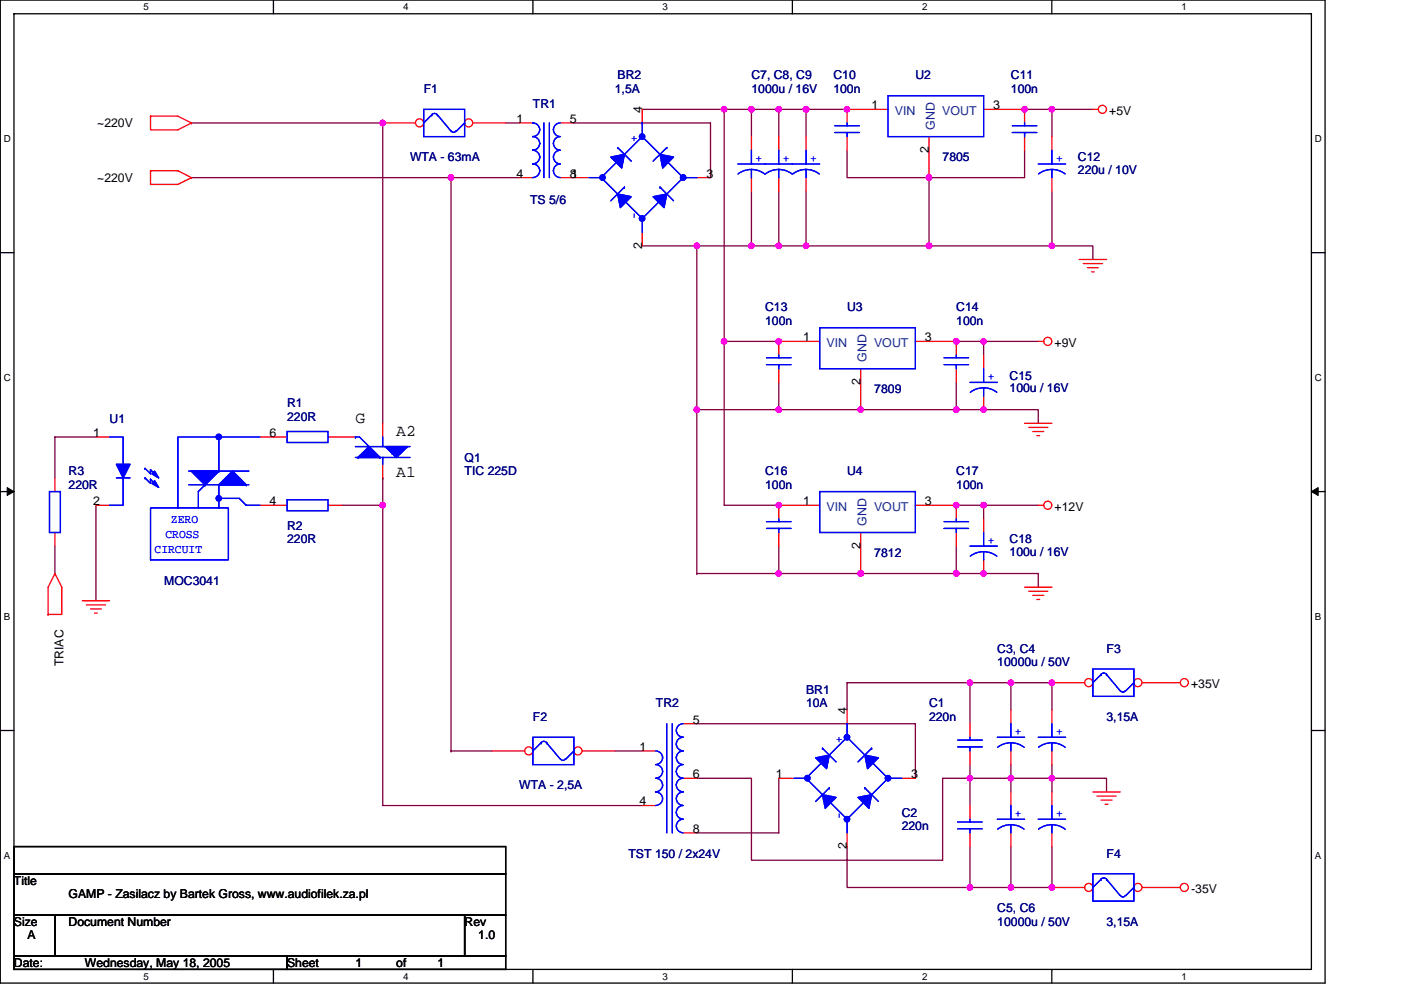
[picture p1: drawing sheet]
<svg xmlns="http://www.w3.org/2000/svg" width="297mm" height="210mm" viewBox="0 0 297 210" stroke-linecap="round" stroke-linejoin="round" font-family="sans-serif">
<path d="M.1 0h280.8v208.5h-280.8zM3 2.9h275v202.7h-275z" fill="none" stroke="#000" stroke-width=".28"/>
<g fill="#fff">
<path d="M30.5 .3h1.1v2.3h-1.1z"/>
<path d="M30.5 205.9h1.1v2.3h-1.1z"/>
</g>
<path d="M58 0v2.9M58 205.6v2.9" fill="none" stroke="#000" stroke-width=".28"/>
<g fill="#fff">
<path d="M85.5 .3h1.1v2.3h-1.1z"/>
<path d="M85.5 205.9h1.1v2.3h-1.1z"/>
</g>
<path d="M113 0v2.9M113 205.6v2.9" fill="none" stroke="#000" stroke-width=".28"/>
<g fill="#fff">
<path d="M140.5 .3h1.1v2.3h-1.1z"/>
<path d="M140.5 205.9h1.1v2.3h-1.1z"/>
</g>
<path d="M168 0v2.9M168 205.6v2.9" fill="none" stroke="#000" stroke-width=".28"/>
<g fill="#fff">
<path d="M195.5 .3h1.2v2.3h-1.2z"/>
<path d="M195.5 205.9h1.2v2.3h-1.2z"/>
</g>
<path d="M223 0v2.9M223 205.6v2.9" fill="none" stroke="#000" stroke-width=".28"/>
<g fill="#fff">
<path d="M250.5 .3h1.2v2.3h-1.2z"/>
<path d="M250.5 205.9h1.2v2.3h-1.2z"/>
<path d="M.8 28.3h1.5v2.3h-1.5z"/>
<path d="M278.8 28.3h1.5v2.3h-1.5z"/>
<path d="M.8 78.9h1.5v2.3h-1.5z"/>
<path d="M278.8 78.9h1.5v2.3h-1.5z"/>
</g>
<path d="M.1 53.6h2.9M278 53.6h2.9" fill="none" stroke="#000" stroke-width=".28"/>
<g fill="#fff">
<path d="M.8 129.6h1.4v2.3h-1.4z"/>
<path d="M278.8 129.6h1.4v2.3h-1.4z"/>
</g>
<path d="M.1 104.3h2.9M278 104.3h2.9" fill="none" stroke="#000" stroke-width=".28"/>
<path d="M1.5 103.4l1.5 .9-1.5 .8zM278 104.3l1.5-.9v1.7z" fill="#000" stroke="#000" stroke-width=".21"/>
<g fill="#fff">
<path d="M.8 180.3h1.4v2.3h-1.4z"/>
<path d="M278.8 180.3h1.4v2.3h-1.4z"/>
</g>
<path d="M.1 154.9h2.9M278 154.9h2.9M3 179.6h104.2v5.7h-104.2zM3 185.3h104.2v8.7h-104.2zM3 194h8.6v8.7h-8.6zM11.6 194h86.9v8.7h-86.9zM98.5 194h8.7v8.7h-8.7zM3 202.7h57.9v2.9h-57.9zM60.9 202.7h46.3v2.9h-46.3z" fill="none" stroke="#000" stroke-width=".28"/>
<g fill="none" stroke="#800040" stroke-width=".28">
<path d="M40.6 26.1h40.5M40.6 37.7h69.5M81.1 26.1h.1M81.1 26.1v63.7M95.6 37.7v121.6M107.2 26.1h2.9M121.7 26.1h28.9v11.6M136.2 23.2h43.4M153.5 23.2h.1M153.5 23.2v49.2M159.3 23.2v5.8M159.3 23.2h.1"/>
<path d="M165.1 23.2h.1M165.1 23.2v5.8M170.9 23.2h.1M170.9 23.2v5.8M179.6 23.2h.1M179.6 31.9v5.8h17.4M197 37.7h.1M197 37.7v14.5M217.2 31.9v5.8h-20.2M217.2 23.2h5.8M223 23.2v5.8M223 23.2h.1"/>
<path d="M223 23.2h8.7M136.2 52.2h23.1M147.7 52.2h.1M147.7 52.2v34.7M159.3 40.6v11.6h5.8M159.3 52.2h.1M165.1 52.2h.1M165.1 40.6v11.6h5.8M170.9 52.2h.1M170.9 40.6v11.6h26.1M197 52.2h.1M197 52.2h26"/>
<path d="M223 52.2h.1M223 40.6v11.6h8.7v2.8M153.5 72.4h.1M153.5 72.4v34.8h11.6M153.5 72.4h11.6M165.1 72.4h.1M202.8 72.4h5.8M208.6 72.4h.1M208.6 72.4v2.9M208.6 72.4h11.5M20.3 92.7h-8.7v8.7M147.7 86.9h17.4"/>
<path d="M147.7 86.9v34.7M165.1 86.9h.1M165.1 81.1v5.8M165.1 86.9h17.4M182.5 86.9h20.3M182.5 86.9h.1M202.8 86.9h.1M202.8 81.1v5.8M202.8 86.9h5.8M208.6 86.9h11.5v2.9M208.6 86.9h.1M11.6 115.8v5.8"/>
<path d="M20.3 107.2v20.2M81.1 107.2v63.7h55.1M81.1 101.4v5.8h-8.6M81.1 101.4h.1M165.1 107.2h.1M165.1 115.8v5.8M202.8 115.8v5.8M202.8 107.2h5.8M208.6 107.2h.1M208.6 107.2v2.9M208.6 107.2h11.5M147.7 121.6h.1"/>
<path d="M147.7 121.6h60.9M165.1 121.6h.1M182.5 121.6h.1M202.8 121.6h.1M208.6 121.6h11.5v2.9M208.6 121.6h.1M95.6 159.3h.1M95.6 159.3h8.7M130.4 159.3h5.8M147.7 153.5h46.4v11.6M205.7 144.8h.1M205.7 144.8v8.7"/>
<path d="M214.3 144.8v5.8M214.3 144.8h.1M223 144.8h-43.4v5.8M223 144.8h.1M223 144.8v5.8M147.7 165.1h11.6v17.4h40.6v-17.4h14.4M165.1 165.1v11.6h-17.4M179.6 179.6v8.6h26.1M205.7 165.1v5.8M205.7 165.1h.1M205.7 162.2v2.9M205.7 179.6v8.6"/>
<path d="M214.3 165.1v2.9M214.3 179.6v8.6M214.3 165.1h.1M214.3 162.2v2.9h8.7M223 162.2v2.9M223 165.1h.1M223 165.1v2.9M223 165.1h11.6v2.9M223 179.6v8.6M205.7 188.2h.1M205.7 188.2h8.6M214.3 188.2h.1"/>
<path d="M214.3 188.2h8.7M223 188.2h.1"/>
</g>
<g fill="#f0f" stroke="#f0f" stroke-width=".28">
<circle cx="95.6" cy="37.7" r=".57"/>
<circle cx="205.6" cy="144.8" r=".57"/>
<circle cx="205.6" cy="188.2" r=".57"/>
<circle cx="205.6" cy="165.1" r=".57"/>
<circle cx="223" cy="144.8" r=".57"/>
<circle cx="214.3" cy="188.2" r=".57"/>
<circle cx="223" cy="188.2" r=".57"/>
<circle cx="214.3" cy="165.1" r=".57"/>
<circle cx="223" cy="165.1" r=".57"/>
<circle cx="214.3" cy="144.8" r=".57"/>
<circle cx="147.7" cy="52.1" r=".57"/>
<circle cx="165.1" cy="52.1" r=".57"/>
<circle cx="170.9" cy="52.1" r=".57"/>
<circle cx="153.5" cy="23.2" r=".57"/>
<circle cx="165.1" cy="23.2" r=".57"/>
<circle cx="170.9" cy="23.2" r=".57"/>
<circle cx="179.6" cy="23.2" r=".57"/>
<circle cx="197" cy="52.1" r=".57"/>
<circle cx="223" cy="52.1" r=".57"/>
<circle cx="197" cy="37.7" r=".57"/>
<circle cx="217.2" cy="23.2" r=".57"/>
<circle cx="223" cy="23.2" r=".57"/>
<circle cx="153.5" cy="72.4" r=".57"/>
<circle cx="159.3" cy="23.2" r=".57"/>
<circle cx="165.1" cy="72.4" r=".57"/>
<circle cx="159.3" cy="52.1" r=".57"/>
<circle cx="202.8" cy="72.4" r=".57"/>
<circle cx="208.5" cy="72.4" r=".57"/>
<circle cx="165.1" cy="86.9" r=".57"/>
<circle cx="202.8" cy="86.9" r=".57"/>
<circle cx="147.7" cy="86.9" r=".57"/>
<circle cx="165.1" cy="121.6" r=".57"/>
<circle cx="165.1" cy="107.1" r=".57"/>
<circle cx="202.8" cy="107.1" r=".57"/>
<circle cx="208.5" cy="107.1" r=".57"/>
<circle cx="182.5" cy="121.6" r=".57"/>
<circle cx="202.8" cy="121.6" r=".57"/>
<circle cx="208.5" cy="121.6" r=".57"/>
<circle cx="182.5" cy="86.9" r=".57"/>
<circle cx="208.5" cy="86.9" r=".57"/>
<circle cx="81.1" cy="26.1" r=".57"/>
<circle cx="81.1" cy="107.1" r=".57"/>
</g>
<g fill="none" stroke="#f00" stroke-width=".28">
<path d="M31.9 24.6h5.8l2.9 1.5M31.9 24.6v2.9h5.8l2.9-1.4M31.9 24.6h.1M31.9 36.2h5.8l2.9 1.5M31.9 36.2v2.9h5.8l2.9-1.4M31.9 36.2h.1M40.6 26.1h.1M40.6 37.7h.1M121.7 37.7h2.9M136.2 23.2v2.9M147.7 37.7h2.9M179.6 23.2v2.9"/>
<path d="M179.6 29v2.9M231.7 23.2h1.2M136.2 49.3v2.9M228.8 55h5.8M229.7 55.9h4M230.5 56.8h2.4M231.4 57.7h.6M220.1 72.4h1.2M217.2 89.8h5.8M218.1 90.7h4.1M219 91.5h2.3M219.8 92.4h.6"/>
<path d="M11.6 101.4v2.9M11.6 112.9v2.9M58 107.2h2.9M69.6 107.2h2.9M208.6 110.1v2.8M208.6 118.7v2.9M220.1 107.2h1.2M10.2 130.3h.1M11.6 121.6l-1.4 2.9v5.8M11.6 121.6h.1M11.6 121.6l1.5 2.9v5.8h-2.9M17.4 127.4h5.8"/>
<path d="M18.3 128.3h4.1M19.2 129.2h2.3M20 130h.6M217.2 124.5h5.8M218.1 125.4h4.1M219 126.3h2.3M219.8 127.1h.6M249.1 144.8h1.1M223 168v2.9M223 176.7v2.9M231.7 168h5.8M232.6 168.8h4"/>
<path d="M233.4 169.7h2.4M234.3 170.6h.6M249.1 188.2h1.1"/>
<circle cx="233.7" cy="23.2" r=".86"/>
<circle cx="222.2" cy="72.4" r=".86"/>
<circle cx="222.2" cy="107.2" r=".86"/>
<circle cx="251.1" cy="144.8" r=".86"/>
<circle cx="251.1" cy="188.2" r=".86"/>
</g>
<g fill="none" stroke="#00f" stroke-width=".28">
<path d="M124.9 37.7h2.9M127.5 37.7h.1M127.5 37.7l3.5 3.4M131 31.3h.1M131 34.2l-3.5 3.5M131 31.3l2.8 2.9M132.4 32.7h.1M132.4 39.7h.1M132.4 39.7l-2.9 2.9M136.2 29h.1M136.2 26.1h.1M136.2 29l3.7 3.7"/>
<path d="M136.2 29l-3.8 3.7M136.2 26.1v2.9M139.9 39.7h.1M139.9 39.7l2.9 2.9M141.4 31.3h.1M141.4 34.2h.1M141.4 31.3l-2.9 2.9M141.4 34.2l3.4 3.5M144.8 37.7h.1M144.8 37.7h2.9M144.8 37.7l-3.4 3.4M177 28.1h5.2"/>
<path d="M177 26.7h5.2M179.6 26.1v.6M179.6 28.1h.1M179.6 28.1v.9M131 41.1h.1M132.4 42.6l3.8 3.8M136.2 46.4h.1M136.2 46.1v3.2M139.9 42.6h.1M139.9 42.6l-3.7 3.8M10.5 104.3h2.3v8.6h-2.3zM60.9 106h8.7v2.3h-8.7z"/>
<path d="M205.7 115.8h5.8M205.7 118a4.6 4.6 0 0 1 5.6 0M208.6 117v1.7M208.6 112.9v2.9M220.1 173.8h5.8M220.2 175.9a4.6 4.6 0 0 1 5.6 0M223 174.9v1.8M223 170.9v2.9"/>
</g>
<g fill="#00f" stroke="#00f" stroke-width=".28">
<path d="M129.5 33.3l2.9-.6-.6 2.9z" fill-rule="evenodd"/>
<path d="M138.5 41.7l2.9-.6-.6 2.9z" fill-rule="evenodd"/>
<path d="M139.9 32.7l2.9 .6-2.3 2.3z" fill-rule="evenodd"/>
<path d="M131 41.1l2.8 .6-2.3 2.3z" fill-rule="evenodd"/>
<path d="M129.5 33.3l2.9-.6-.6 2.9z" fill-rule="evenodd"/>
<path d="M138.5 41.7l2.9-.6-.6 2.9z" fill-rule="evenodd"/>
<path d="M139.9 32.7l2.9 .6-2.3 2.3z" fill-rule="evenodd"/>
<path d="M131 41.1l2.8 .6-2.3 2.3z" fill-rule="evenodd"/>
<circle cx="127.7" cy="37.7" r=".57"/>
<circle cx="136.1" cy="29" r=".57"/>
<circle cx="144.8" cy="37.7" r=".57"/>
<circle cx="136.1" cy="46.3" r=".57"/>
</g>
<circle cx="230.8" cy="188.2" r=".86" fill="#fff" stroke="#f00" stroke-width=".28"/>
<path d="M223 188.2h7" fill="none" stroke="#f00" stroke-width=".28"/>
<circle cx="241.3" cy="188.2" r=".86" fill="#fff" stroke="#f00" stroke-width=".28"/>
<g fill="none" stroke="#f00" stroke-width=".28">
<path d="M110.1 26.1h2.9M110.1 37.7h2.9M118.8 26.1h2.9M118.8 37.7h2.9M170.9 29v2.9M170.9 37.7v2.9M179.6 23.2h8.7M197 29v8.7M208.6 23.2h8.6v2.9M217.2 29v2.9M223 29v2.9M223 37.7v2.9"/>
<path d="M165.1 78.2v2.9M173.8 72.4h-8.7v2.9M182.5 78.2v8.7M194.1 72.4h8.7M20.3 92.7h2.9M55.1 92.7h2.9M20.3 107.2h2.9M55.1 107.2h2.9M165.1 107.2h8.7M182.5 112.9v8.7M194.1 107.2h8.7M205.7 153.5v2.9"/>
<path d="M205.7 159.3v2.9M214.3 150.6v2.9M214.3 159.3v2.9M223 150.6v2.9M223 159.3v2.9M242.1 188.2h7"/>
</g>
<g fill="none" stroke="#00f" stroke-width=".28">
<path d="M113 26.1a1.44 1.44 0 0 1 1.4 1.4 1.46 1.46 0 0 1-1.4 1.5M113 29a1.44 1.44 0 0 1 1.4 1.4 1.46 1.46 0 0 1-1.4 1.5 1.45 1.45 0 0 1 1.4 1.4 1.45 1.45 0 0 1-1.4 1.5 1.45 1.45 0 0 1 1.4 1.4 1.45 1.45 0 0 1-1.4 1.5M115.3 26.1v11.6M116.5 26.1v11.6M118.8 26.1a1.43 1.43 0 0 0-1.5 1.4 1.44 1.44 0 0 0 1.5 1.5M118.8 29a1.43 1.43 0 0 0-1.5 1.4 1.44 1.44 0 0 0 1.5 1.5 1.46 1.46 0 0 0-1.5 1.4 1.44 1.44 0 0 0 1.5 1.5 1.46 1.46 0 0 0-1.5 1.4 1.44 1.44 0 0 0 1.5 1.5M168 34.8h5.8M170.9 35.9l1.5 .3 1.3 .7M170.9 35.9l-1.5 .3-1.3 .7M170.9 35.9v1.8M170.9 31.9v2.9M188.3 20.3h20.3v8.7h-20.3z"/>
<path d="M214.6 28.1h5.2M214.6 26.7h5.2M217.2 26.1v.6M217.2 28.1h.1M217.2 28.1v.9M220.1 34.8h5.8M220.2 36.9a4.6 4.6 0 0 1 5.6 0M223 35.9v1.8M223 31.9v2.9M162.5 77.3h5.2M162.5 75.9h5.2M165.1 75.3v.6"/>
<path d="M165.1 77.3h.1M165.1 77.3v.9M173.8 69.5h20.3v8.7h-20.3zM23.2 92.7h2.9v5.8M30.8 99.3h.1M30.8 99.3l1.1 1.2v-.9M31.9 99.6h.1M31.9 99.6l1.2 1.2M40 99.9h12.8M40.6 99.9l2.9 2.9M46.4 99.9h.1M46.4 99.9l-4.3 4.4v3.4"/>
<path d="M46.4 92.7h.1M46.4 92.7v7.2M49.3 99.9h.1M49.3 99.9l-2.9 2.9v2.9h4.3l1.5 1.5h2.9M49.3 99.9l2.9 2.9M55.1 92.7h-17.4v15M24.7 101.4h2.9M26.1 101.4v5.8h-2.9M30.8 101.4h.1M30.8 101.4l1.1 1.1v-.8M31.9 107.7h16.5v11h-16.5zM31.9 101.7h.1"/>
<path d="M31.9 101.7l1.2 1.1M40 102.8h12.8M43.5 102.8h.1M46.4 105.7v2M52.2 102.8h.1M173.8 104.3h20.3v8.6h-20.3zM203 158.4h5.3M203 157h5.3M205.7 156.4v.6M205.7 158.4h.1M205.7 158.4v.9M211.5 156.4h5.7"/>
<path d="M211.5 158.5l1.3-.7 1.5-.3 1.5 .3 1.3 .7M214.3 157.5v1.8M214.3 153.5v2.9M220.1 156.4h5.8M220.2 158.5a4.6 4.6 0 0 1 5.6 0M223 157.5v1.8M223 153.5v2.9M231.7 185.3h8.7v5.8h-8.7zM233.4 186.5h.1M233.4 186.5l-1.7 1.7M234.6 186.5h.1M234.6 186.5l2.9 3.5"/>
<path d="M234.6 186.4l-.6-.2-.6 .3M237.5 189.9a.57 .57 0 0 0 .6 .3 .57 .57 0 0 0 .5-.3M240.4 188.2h.1M240.4 188.2l-1.7 1.8"/>
</g>
<g fill="#00f" stroke="#00f" stroke-width=".28">
<path d="M24.7 98.5h2.9l-1.5 2.9z" fill-rule="evenodd"/>
<path d="M40.6 99.9h5.8l-2.9 2.9z" fill-rule="evenodd"/>
<path d="M46.4 102.8l2.9-2.9 2.9 2.9z" fill-rule="evenodd"/>
<path d="M32.8 102l.9 1.4-1.5-.9z" fill-rule="evenodd"/>
<path d="M32.2 100.5l.6-.6 .9 1.5z" fill-rule="evenodd"/>
<path d="M24.7 98.5h2.9l-1.5 2.9z" fill-rule="evenodd"/>
<path d="M40.6 99.9h5.8l-2.9 2.9z" fill-rule="evenodd"/>
<path d="M46.4 102.8l2.9-2.9 2.9 2.9z" fill-rule="evenodd"/>
<path d="M32.8 102l.9 1.4-1.5-.9z" fill-rule="evenodd"/>
<path d="M32.2 100.5l.6-.6 .9 1.5z" fill-rule="evenodd"/>
<circle cx="46.4" cy="105.7" r=".57"/>
<circle cx="46.4" cy="92.7" r=".57"/>
</g>
<circle cx="89" cy="26.1" r=".86" fill="#fff" stroke="#f00" stroke-width=".28"/>
<path d="M81.1 26.1h7" fill="none" stroke="#f00" stroke-width=".28"/>
<circle cx="99.4" cy="26.1" r=".86" fill="#fff" stroke="#f00" stroke-width=".28"/>
<g fill="none" stroke="#f00" stroke-width=".28">
<path d="M100.2 26.1h7M159.3 29v2.9M159.3 37.7v2.9M72.5 92.7h2.9M81.1 89.8v2.9M81.1 98.5v2.9M202.8 107.2v2.9M202.8 112.9v2.9M136.2 159.3h2.9M144.8 153.5h2.9M179.6 150.6v2.9M136.2 170.9h2.9"/>
<path d="M144.8 165.1h2.9M144.8 176.7h2.9M165.1 165.1h2.9M179.6 176.7v2.9M191.2 165.1h2.9M205.7 170.9v2.9M205.7 176.7v2.9"/>
</g>
<g fill="none" stroke="#00f" stroke-width=".28">
<path d="M89.8 23.2h8.7v5.8h-8.7zM91.5 24.3l.6-.2 .6 .2M91.6 24.3h.1M91.6 24.3l-1.8 1.8M92.7 24.3h.1M92.7 24.3l2.9 3.5M95.7 27.7l.5 .4 .5-.4M98.5 26.1h.1M98.5 26.1l-1.7 1.7M156.4 34.8h5.8M156.5 36.9a4.6 4.6 0 0 1 5.6 0M159.3 35.9v1.8"/>
<path d="M159.3 31.9v2.9M75.4 97h11.5M75.4 94.7h11.5M75.4 92.7h.8l4.4 4.3M75.4 92.7h.1M75.9 97h.1M78.2 94.7l-2.3 2.3M80.6 97h.1M81.1 97v1.5M81.1 92.7v2M81.7 94.7h.1M81.7 94.7l2.3 2.3 2.4-2.3"/>
<path d="M83.2 96.2h.1M86.4 94.7h.1M200.1 112.1h5.3M200.1 110.6h5.3M202.8 110.1v.5M202.8 112.1h.1M202.8 112.1v.8M139 159.3a1.44 1.44 0 0 1 1.5 1.4 1.48 1.48 0 0 1-1.5 1.5M141.4 153.5v23.2M142.5 153.5v23.2M144.8 153.5a1.43 1.43 0 0 0-1.4 1.4 1.43 1.43 0 0 0 1.4 1.5 1.46 1.46 0 0 0-1.4 1.4 1.45 1.45 0 0 0 1.4 1.5 1.46 1.46 0 0 0-1.4 1.4 1.45 1.45 0 0 0 1.4 1.5M174.4 158.7h.1"/>
<path d="M174.4 158.7l2.9 2.9M179.6 156.4h.1M179.6 153.5h.1M179.6 156.4l3.8 3.7M179.6 156.4l-3.8 3.7M179.6 153.5v2.9M184.8 158.7h.1M184.8 158.7l-2.9 2.9M139 162.2a1.45 1.45 0 0 1 1.5 1.4 1.46 1.46 0 0 1-1.5 1.5 1.49 1.49 0 0 1 1.5 1.4 1.46 1.46 0 0 1-1.5 1.5 1.44 1.44 0 0 1 1.5 1.4 1.44 1.44 0 0 1-1.5 1.4M144.8 162.2a1.42 1.42 0 0 0-1.4 1.4 1.45 1.45 0 0 0 1.4 1.5 1.46 1.46 0 0 0-1.4 1.4 1.45 1.45 0 0 0 1.4 1.5 1.44 1.44 0 0 0-1.4 1.4 1.44 1.44 0 0 0 1.4 1.4 1.46 1.46 0 0 0-1.4 1.5 1.45 1.45 0 0 0 1.4 1.4 1.46 1.46 0 0 0-1.4 1.5 1.45 1.45 0 0 0 1.4 1.4M168.3 165.1h2.9M170.9 165.1h.1"/>
<path d="M170.9 165.1l3.5 3.5M174.4 168.6h.1M174.4 161.6l-3.5 3.5M175.8 160.1h.1M175.8 167.1h.1M175.8 170l3.8 3.8M175.8 167.1l-2.9 2.9M179.6 173.8h.1M179.6 173.5v3.2M183.4 170h.1M183.4 167.1h.1M183.4 170l-3.8 3.8"/>
<path d="M183.4 167.1l2.8 2.9M184.8 161.6h.1M184.8 161.6l3.5 3.5M188.3 165.1h.1M188.3 165.1h2.9M188.3 165.1l-3.5 3.5M203 175.8h5.3M203 174.3h5.3M205.7 173.8v.5M205.7 175.8h.1M205.7 175.8v.9"/>
</g>
<g fill="#00f" stroke="#00f" stroke-width=".28">
<path d="M75.9 97l2.3-2.3 2.4 2.3z" fill-rule="evenodd"/>
<path d="M81.7 94.7h4.7l-2.4 2.3z" fill-rule="evenodd"/>
<path d="M75.9 97l2.3-2.3 2.4 2.3z" fill-rule="evenodd"/>
<path d="M81.7 94.7h4.7l-2.4 2.3z" fill-rule="evenodd"/>
<path d="M172.9 160.7l2.9-.6-.5 2.9z" fill-rule="evenodd"/>
<path d="M181.9 169.1l2.9-.5-.6 2.8z" fill-rule="evenodd"/>
<path d="M183.4 160.1l2.8 .6-2.3 2.3z" fill-rule="evenodd"/>
<path d="M174.4 168.6l2.9 .5-2.3 2.3z" fill-rule="evenodd"/>
<path d="M172.9 160.7l2.9-.6-.5 2.9z" fill-rule="evenodd"/>
<path d="M181.9 169.1l2.9-.5-.6 2.8z" fill-rule="evenodd"/>
<path d="M183.4 160.1l2.8 .6-2.3 2.3z" fill-rule="evenodd"/>
<path d="M174.4 168.6l2.9 .5-2.3 2.3z" fill-rule="evenodd"/>
<circle cx="171.2" cy="165.1" r=".57"/>
<circle cx="179.6" cy="156.4" r=".57"/>
<circle cx="188.3" cy="165.1" r=".57"/>
<circle cx="179.6" cy="173.8" r=".57"/>
</g>
<circle cx="112.1" cy="159.3" r=".86" fill="#fff" stroke="#f00" stroke-width=".28"/>
<path d="M104.3 159.3h6.9" fill="none" stroke="#f00" stroke-width=".28"/>
<circle cx="122.5" cy="159.3" r=".86" fill="#fff" stroke="#f00" stroke-width=".28"/>
<path d="M58 92.7h2.9M69.6 92.7h2.9M123.4 159.3h7M214.3 168v2.9M214.3 176.7v2.9" fill="none" stroke="#f00" stroke-width=".28"/>
<g fill="none" stroke="#00f" stroke-width=".28">
<path d="M60.9 91.5h8.7v2.4h-8.7zM113 156.4h8.7v5.8h-8.7zM114.7 157.5h.1M114.7 157.5l-1.7 1.8M115.9 157.5h.1M115.9 157.5l2.9 3.5M115.9 157.5l-.6-.3-.6 .3M121.7 159.3h.1M121.7 159.3l-1.8 1.7M118.8 161a.57 .57 0 0 0 .5 .3 .57 .57 0 0 0 .6-.3M211.5 173.8h5.7M211.5 175.9l1.3-.7 1.5-.3 1.5 .3 1.3 .7"/>
<path d="M214.3 174.9v1.8M214.3 170.9v2.9"/>
</g>
<circle cx="230.8" cy="144.8" r=".86" fill="#fff" stroke="#f00" stroke-width=".28"/>
<path d="M223 144.8h7" fill="none" stroke="#f00" stroke-width=".28"/>
<circle cx="241.3" cy="144.8" r=".86" fill="#fff" stroke="#f00" stroke-width=".28"/>
<path d="M165.1 29v2.9M165.1 37.7v2.9M202.8 72.4v2.9M202.8 78.2v2.9M208.6 75.3v2.9M208.6 84v2.9M165.1 107.2v2.9M165.1 112.9v2.9M242.1 144.8h7" fill="none" stroke="#f00" stroke-width=".28"/>
<g fill="none" stroke="#00f" stroke-width=".28">
<path d="M162.2 34.8h5.8M165.1 35.9l1.5 .3 1.3 .7M165.1 35.9l-1.5 .3-1.3 .7M165.1 35.9v1.8M165.1 31.9v2.9M200.1 77.3h5.3M200.1 75.9h5.3M202.8 75.3v.6M202.8 77.3h.1M202.8 77.3v.9M208.6 78.2v2.9M205.7 81.1h5.8"/>
<path d="M205.7 83.2a4.6 4.6 0 0 1 5.6 0M208.6 82.3v1.7M162.5 112.1h5.2M162.5 110.6h5.2M165.1 110.1v.5M165.1 112.1h.1M165.1 112.1v.8M231.7 141.9h8.7v5.8h-8.7zM233.4 143.1h.1M233.4 143.1l-1.7 1.7M234.6 143.1h.1M234.6 143.1l2.9 3.4"/>
<path d="M234.6 143l-.6-.2-.6 .2M237.5 146.5a.57 .57 0 0 0 .6 .3 .57 .57 0 0 0 .5-.3M240.4 144.8h.1M240.4 144.8l-1.7 1.7"/>
</g>
<g fill="#f0f" stroke="#f0f" stroke-width=".28">
<circle cx="95.6" cy="37.7" r=".57"/>
<circle cx="205.6" cy="144.8" r=".57"/>
<circle cx="205.6" cy="188.2" r=".57"/>
<circle cx="205.6" cy="165.1" r=".57"/>
<circle cx="223" cy="144.8" r=".57"/>
<circle cx="214.3" cy="188.2" r=".57"/>
<circle cx="223" cy="188.2" r=".57"/>
<circle cx="214.3" cy="165.1" r=".57"/>
<circle cx="223" cy="165.1" r=".57"/>
<circle cx="214.3" cy="144.8" r=".57"/>
<circle cx="147.7" cy="52.1" r=".57"/>
<circle cx="165.1" cy="52.1" r=".57"/>
<circle cx="170.9" cy="52.1" r=".57"/>
<circle cx="153.5" cy="23.2" r=".57"/>
<circle cx="165.1" cy="23.2" r=".57"/>
<circle cx="170.9" cy="23.2" r=".57"/>
<circle cx="179.6" cy="23.2" r=".57"/>
<circle cx="197" cy="52.1" r=".57"/>
<circle cx="223" cy="52.1" r=".57"/>
<circle cx="197" cy="37.7" r=".57"/>
<circle cx="217.2" cy="23.2" r=".57"/>
<circle cx="223" cy="23.2" r=".57"/>
<circle cx="153.5" cy="72.4" r=".57"/>
<circle cx="159.3" cy="23.2" r=".57"/>
<circle cx="165.1" cy="72.4" r=".57"/>
<circle cx="159.3" cy="52.1" r=".57"/>
<circle cx="202.8" cy="72.4" r=".57"/>
<circle cx="208.5" cy="72.4" r=".57"/>
<circle cx="165.1" cy="86.9" r=".57"/>
<circle cx="202.8" cy="86.9" r=".57"/>
<circle cx="147.7" cy="86.9" r=".57"/>
<circle cx="165.1" cy="121.6" r=".57"/>
<circle cx="165.1" cy="107.1" r=".57"/>
<circle cx="202.8" cy="107.1" r=".57"/>
<circle cx="208.5" cy="107.1" r=".57"/>
<circle cx="182.5" cy="121.6" r=".57"/>
<circle cx="202.8" cy="121.6" r=".57"/>
<circle cx="208.5" cy="121.6" r=".57"/>
<circle cx="182.5" cy="86.9" r=".57"/>
<circle cx="208.5" cy="86.9" r=".57"/>
<circle cx="81.1" cy="26.1" r=".57"/>
<circle cx="81.1" cy="107.1" r=".57"/>
</g>
<g font-size="3.5">
<text x="75.3" y="89.7">G</text>
<text x="84" y="92.6">A2</text>
<text x="84" y="101.2">A1</text>
</g>
<g font-size="2.6" fill="#000080">
<text x="131" y="16.8">BR2</text>
<text x="159.3" y="16.8">C7, C8, C9</text>
<text x="176.7" y="16.8">C10</text>
<text x="194.1" y="16.8">U2</text>
<text x="214.3" y="16.8">C11</text>
<text x="89.8" y="19.7">F1</text>
<text x="113" y="22.9">TR1</text>
<text x="130.4" y="19.7">1,5A</text>
<text x="159.3" y="19.7">1000u / 16V</text>
<text x="176.7" y="19.7">100n</text>
<text x="214.3" y="19.7">100n</text>
<text x="86.9" y="34.2">WTA - 63mA</text>
<text x="199.9" y="34.2">7805</text>
<text x="228.5" y="34.2">C12</text>
<text x="228.5" y="36.8">220u / 10V</text>
<text x="112.4" y="43.2">TS 5/6</text>
<text x="162.2" y="66.1">C13</text>
<text x="162.2" y="69">100n</text>
<text x="179.6" y="66.1">U3</text>
<text x="202.8" y="66.1">C14</text>
<text x="202.8" y="69">100n</text>
<text x="185.4" y="83.4">7809</text>
<text x="214.1" y="80.5">C15</text>
<text x="214.1" y="83.1">100u / 16V</text>
<text x="23.2" y="89.8">U1</text>
<text x="60.9" y="89.2">220R</text>
<text x="60.9" y="86.3">R1</text>
<text x="14.5" y="100.8">R3</text>
<text x="98.5" y="97.9">Q1</text>
<text x="98.5" y="100.8">TIC 225D</text>
<text x="162.2" y="100.8">C16</text>
<text x="179.6" y="100.8">U4</text>
<text x="202.8" y="100.8">C17</text>
<text x="14.5" y="103.7">220R</text>
<text x="162.2" y="103.7">100n</text>
<text x="202.8" y="103.7">100n</text>
<text x="60.9" y="112.4">R2</text>
<text x="60.9" y="115.3">220R</text>
<text x="185.4" y="118.2">7812</text>
<text x="214.1" y="115.3">C18</text>
<text x="214.1" y="117.9">100u / 16V</text>
<text x="34.8" y="124">MOC3041</text>
<text x="211.5" y="138.5">C3, C4</text>
<text x="211.5" y="141.4">10000u / 50V</text>
<text x="234.6" y="138.5">F3</text>
<text x="170.9" y="147.1">BR1</text>
<text x="113" y="152.9">F2</text>
<text x="139.1" y="150">TR2</text>
<text x="170.9" y="150">10A</text>
<text x="197" y="150">C1</text>
<text x="197" y="152.9">220n</text>
<text x="234.6" y="152.9">3,15A</text>
<text x="110.1" y="167.4">WTA - 2,5A</text>
<text x="191.2" y="173.2">C2</text>
<text x="191.2" y="176.1">220n</text>
<text x="133.3" y="181.9">TST 150 / 2x24V</text>
<text x="234.6" y="181.9">F4</text>
<text x="211.5" y="193.5">C5, C6</text>
<text x="211.5" y="196.4">10000u / 50V</text>
<text x="234.6" y="196.4">3,15A</text>
</g>
<g font-size="2.6">
<text x="184.8" y="23.2">1</text>
<text x="210.6" y="23.2">3</text>
<text x="20.6" y="27">~220V</text>
<text x="109.5" y="26.1">1</text>
<text x="120.8" y="26.1">5</text>
<text x="136.1" y="24" transform="rotate(-90 136.1 24)">4</text>
<text x="235.2" y="24.4">+5V</text>
<text x="197" y="32.5" transform="rotate(-90 197 32.5)">2</text>
<text x="20.6" y="38.5">~220V</text>
<text x="109.5" y="37.7">4</text>
<text x="120.8" y="37.7">8</text>
<text x="121.1" y="37.7">1</text>
<text x="149.8" y="37.7">3</text>
<text x="136.1" y="52.7" transform="rotate(-90 136.1 52.7)">2</text>
<text x="170.3" y="72.4">1</text>
<text x="196.1" y="72.4">3</text>
<text x="223.6" y="73.6">+9V</text>
<text x="182.5" y="81.7" transform="rotate(-90 182.5 81.7)">2</text>
<text x="19.7" y="92.7">1</text>
<text x="57.1" y="92.7">6</text>
<text x="19.7" y="107.1">2</text>
<text x="57.1" y="107.1">4</text>
<text x="170.3" y="107.1">1</text>
<text x="196.1" y="107.1">3</text>
<text x="223.6" y="108.3">+12V</text>
<text x="182.5" y="116.4" transform="rotate(-90 182.5 116.4)">2</text>
<text x="13.5" y="141.3" transform="rotate(-90 13.5 141.3)">TRIAC</text>
<text x="252.6" y="146">+35V</text>
<text x="146.9" y="153.5">5</text>
<text x="179.6" y="151.5" transform="rotate(-90 179.6 151.5)">4</text>
<text x="135.6" y="159.3">1</text>
<text x="146.9" y="165.1">6</text>
<text x="164.5" y="165.1">1</text>
<text x="193.2" y="165.1">3</text>
<text x="135.6" y="170.8">4</text>
<text x="146.9" y="176.6">8</text>
<text x="179.6" y="180.1" transform="rotate(-90 179.6 180.1)">2</text>
<text x="3" y="187.7">Title</text>
<text x="14.5" y="190.6">GAMP - Zasilacz by Bartek Gross, www.audiofilek.za.pl</text>
<text x="252.6" y="189.4">-35V</text>
<text x="3" y="196.4">Size</text>
<text x="14.5" y="196.4">Document Number</text>
<text x="98.5" y="196.4">Rev</text>
<text x="5.9" y="199.3">A</text>
<text x="101.4" y="199.3">1.0</text>
<text x="3" y="205">Date:</text>
<text x="18" y="205">Wednesday, May 18, 2005</text>
<text x="60.9" y="205">Sheet</text>
<text x="75.3" y="205">1</text>
<text x="84" y="205">of</text>
<text x="92.7" y="205">1</text>
</g>
<g font-size="2.6" fill="#004080">
<text x="189.7" y="24.4">VIN</text>
<text x="198.2" y="27.5" transform="rotate(-90 198.2 27.5)">GND</text>
<text x="199.8" y="24.4">VOUT</text>
<text x="175.2" y="73.6">VIN</text>
<text x="183.7" y="76.8" transform="rotate(-90 183.7 76.8)">GND</text>
<text x="185.3" y="73.6">VOUT</text>
<text x="175.2" y="108.3">VIN</text>
<text x="183.7" y="111.5" transform="rotate(-90 183.7 111.5)">GND</text>
<text x="185.3" y="108.3">VOUT</text>
</g>
<g font-size="2.6" fill="#00f">
<text x="135.2" y="30.1" transform="rotate(-90 135.2 30.1)">+</text>
<text x="160.2" y="34.3">+</text>
<text x="166" y="34.3">+</text>
<text x="171.8" y="34.3">+</text>
<text x="223.9" y="34.3">+</text>
<text x="135.2" y="46.4" transform="rotate(-90 135.2 46.4)">-</text>
<text x="209.4" y="80.6">+</text>
<text x="36.3" y="111">ZERO</text>
<text x="32.8" y="117.4">CIRCUIT</text>
<text x="35.1" y="114.2">CROSS</text>
<text x="209.4" y="115.3">+</text>
<text x="215.2" y="155.9">+</text>
<text x="223.9" y="155.9">+</text>
<text x="178.6" y="157.5" transform="rotate(-90 178.6 157.5)">+</text>
<text x="178.6" y="173.8" transform="rotate(-90 178.6 173.8)">-</text>
<text x="215.2" y="173.2">+</text>
<text x="223.9" y="173.2">+</text>
</g>
<g font-size="2.1">
<text x="30.5" y="2.2">5</text>
<text x="85.5" y="2.2">4</text>
<text x="140.5" y="2.2">3</text>
<text x="195.5" y="2.2">2</text>
<text x="250.5" y="2.2">1</text>
<text x=".8" y="30.1">D</text>
<text x="278.8" y="30.1">D</text>
<text x=".8" y="80.8">C</text>
<text x="278.8" y="80.8">C</text>
<text x=".8" y="131.4">B</text>
<text x="278.8" y="131.4">B</text>
<text x=".8" y="182.1">A</text>
<text x="278.8" y="182.1">A</text>
<text x="30.5" y="207.8">5</text>
<text x="85.5" y="207.8">4</text>
<text x="140.5" y="207.8">3</text>
<text x="195.5" y="207.8">2</text>
<text x="250.5" y="207.8">1</text>
</g>
</svg>
